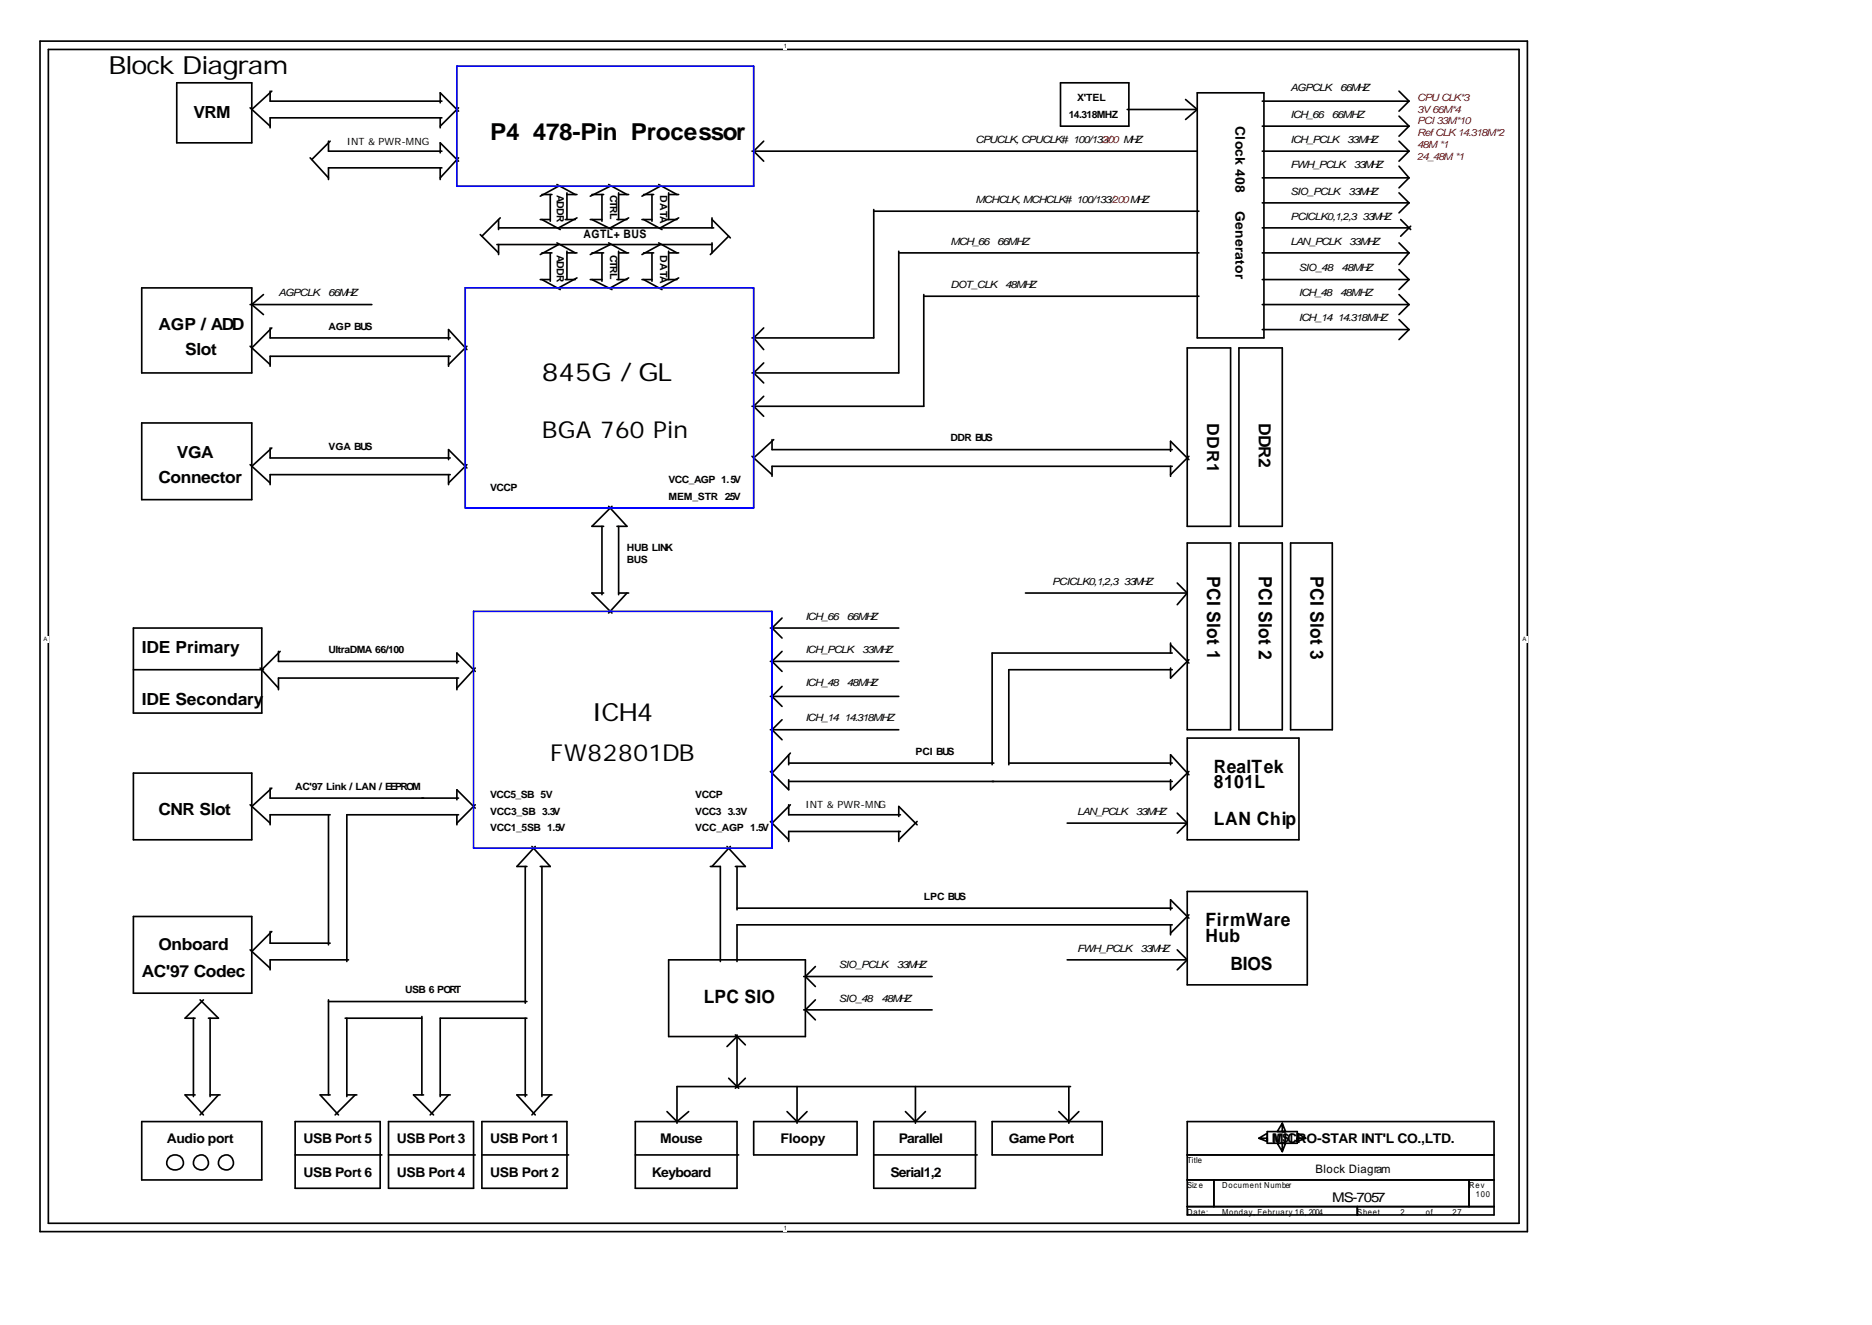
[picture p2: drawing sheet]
<svg xmlns="http://www.w3.org/2000/svg" width="297mm" height="210mm" viewBox="0 0 297 210" stroke-linecap="round" stroke-linejoin="round" font-family="sans-serif">
<path d="M6.3 6.5h236.1v188.9h-236.1zM7.7 7.8h233.3v186.3h-233.3z" fill="none" stroke="#000" stroke-width=".26"/>
<g fill="#fff">
<path d="M124.4 6.8h.5v1h-.5z"/>
<path d="M124.4 194.4h.5v1h-.5z"/>
<path d="M6.9 101h.8v1h-.8z"/>
<path d="M241.6 101h.8v1h-.8z"/>
</g>
<g fill="none" stroke="#000" stroke-width=".26">
<path d="M28 13.1h12v9.6h-12zM39.7 17.1l3.2 2.9M42.9 14.5v1.6h27.2M43.1 14.5l-3.1 2.9M69.8 16.3v-1.6l3 2.9M69.8 18.7v1.6M70.1 18.7h-27.2v1.6M72.8 17.1l-3 2.9M168.3 13.1h10.8v6.9h-10.8zM178.9 17.4h11.1M188.1 15.8l1.9 1.6M190 17.4l-1.9 1.6"/>
<path d="M190 14.7h10.6v38.9h-10.6zM200.3 16.1h23.3M222 18.4l1.6 1.6M222 14.5l1.6 1.6M223.6 16.1l-1.6 1.5M49.2 25l2.9 3.2M52.1 22.4v1.6h18M52.4 22.4l-2.9 2.9M69.8 24.3v-1.6l3 2.9M69.8 26.6v1.9M70.1 26.6h-18v1.9M72.8 25l-3 3.2"/>
<path d="M76.2 37.2l2.9 2.9M78.8 38.8h34.2M79.1 36.2h34.1M79.1 34.8v1.6M79.1 38.8v1.6M79.4 34.6l-2.9 2.9M85.7 34.8h1.6M86 30.9h1.6M86 34.8l2.9 1.6M87.3 30.9v4.2M88.4 38.5l2.9 1.6M88.4 29.3l2.9 1.6"/>
<path d="M88.6 29.5l-2.9 1.6M88.6 38.8l-2.9 1.6M89.7 34.8h1.6M90 30.9h1.5M90 30.6v4.2M90 39.9v4.5M91.5 34.6l-2.9 1.6M93.7 34.8h1.8M93.9 30.9h1.9M93.9 34.8l3.2 1.6M95.5 30.9v4.2M96.6 38.5l2.9 1.6"/>
<path d="M96.6 29.3l2.9 1.6M96.8 29.5l-3.1 1.6M96.8 38.8l-3.1 1.6M97.9 34.8h1.6M98.2 30.6v4.2M98.2 39.9v4.5M98.2 30.9h1.5M99.7 34.6l-2.9 1.6M101.9 34.8h1.6M102.1 30.9h1.6M102.1 34.8l2.9 1.6M103.5 30.9v4.2"/>
<path d="M104.5 29.3l2.9 1.6M104.5 38.5l2.9 1.6M104.8 38.8l-2.9 1.6M104.8 29.5l-2.9 1.6M105.8 34.8h1.6M106.1 30.9h1.6M106.1 30.6v4.2M106.1 39.9v4.5M107.7 34.6l-2.9 1.6M113 34.8l2.9 2.9M113 34.6v1.6M113 38.5v1.6"/>
<path d="M115.6 37.5l-2.9 2.9M119.3 24h70.7M121.2 22.4l-1.6 1.6 1.6 1.6M138.6 33.2v20.4h-19.3M138.6 33.5h51.6M142.6 39.9v19.3h-23.3M200.3 36.2h23.3M200.3 20h23.3M200.3 24h23.3M200.3 28.2h23.3M200.3 32.2h23.3M222 22.4l1.6 1.6"/>
<path d="M222 26.4l1.6 1.8M222 30.6l1.6 1.6M222 38.5l1.6 1.6M222.2 34.8l1.6 1.6M223.6 20l-1.6 1.6M223.6 24l-1.6 1.6M223.6 28.2l-1.6 1.6M223.6 32.2l-1.6 1.6M223.8 35.9l-1.6 1.6M22.5 45.7h17.5v13.5h-17.5zM39.7 48.3h19.3M39.7 54.9l3.2 3"/>
<path d="M41.8 46.7l-1.8 1.6 1.8 1.6M42.9 52v1.6h28.5M43.1 52l-3.1 3.2M71.2 53.9v-1.6l2.9 3.2M71.2 56.5v1.6M71.4 56.5h-28.5v1.6M74.1 54.9l-2.9 3M85.7 44.4h1.6M86 40.1h1.6M86 44.4l2.9 1.5M87.3 40.1v4.5M89.7 44.4h1.6"/>
<path d="M90 40.1h1.5M91.5 44.1l-2.9 1.6M93.7 44.4h1.8M93.9 40.1h1.9M93.9 44.4l3.2 1.5M95.5 40.1v4.5M97.9 44.4h1.6M98.2 40.1h1.5M99.7 44.1l-2.9 1.6M101.9 44.4h1.6M102.1 40.1h1.6M102.1 44.4l2.9 1.5"/>
<path d="M103.5 40.1v4.5M105.8 44.4h1.6M106.1 40.1h1.6M107.7 44.1l-2.9 1.6M121.2 57.6l-1.6 1.6 1.6 1.6M121.2 52l-1.6 1.6 1.6 1.9M142.6 40.1h47.6M146.6 47h43.6M146.6 46.7v17.8h-27.3M188.4 55.2h6.9v28.3h-6.9zM196.6 55.2h6.9v28.3h-6.9zM200.3 48.3h23.3"/>
<path d="M200.3 52.3h23.3M200.3 40.1h23.3M200.3 44.4h23.3M222 46.7l1.6 1.6M222 50.7l1.6 1.6M222 42.8l1.6 1.6M223.6 48.3l-1.6 1.6M223.6 52.3l-1.6 1.6M223.6 40.1l-1.6 1.9M223.6 44.4l-1.6 1.5M22.5 67.1h17.5v12.2h-17.5zM39.7 73.7l3.2 2.9"/>
<path d="M42.9 71.1v1.6h28.5M43.1 71.1l-3.1 2.9M71.2 72.9v-1.6l2.9 3M71.2 75.3v1.6M71.4 75.3h-28.5v1.6M74.1 73.7l-2.9 2.9M119.3 72.4l3.2 2.9M121.2 62.9l-1.6 1.6 1.6 1.6M122.5 69.8v1.5h63.5M122.8 69.8l-3.2 2.9M185.7 71.6v-1.6l2.9 2.9M185.7 74v1.6"/>
<path d="M186 74h-63.5v1.6M188.6 72.4l-2.9 2.9M21.2 99.7h20.3v13.5h-20.3zM95.5 83.5v10.9M95.8 94.1h-1.9l3.2 3.2M96.6 80.3l2.9 3.2h-1.6M97.1 80.3l-3.2 3.2h1.9M98.2 94.1h1.5M98.2 83.5v10.9M99.5 94.1l-2.9 3.2M122.2 99.7h20.4M124.1 98.1l-1.6 1.6 1.6 1.5"/>
<path d="M162.7 94.1h25.7M186.8 92.5l1.6 1.6M188.4 86.2h6.9v29.6h-6.9zM188.4 94.1l-1.6 1.9M196.6 86.2h6.9v29.6h-6.9zM204.8 86.2h6.6v29.6h-6.6zM21.2 106.3h20.6M41.3 106l2.9 3.2M44.2 103.4v1.6h28.6M44.4 103.4l-2.9 2.9M72.5 105.2v-1.6l2.9 2.9M72.5 107.6v1.8"/>
<path d="M72.8 107.6h-28.6v1.8M75.4 106l-2.9 3.2M122.2 115.8h20.4M122.2 110.5h20.4M122.2 105h20.4M124.1 114.2l-1.6 1.6 1.6 1.6M124.1 108.9l-1.6 1.6 1.6 1.6M124.1 103.4l-1.6 1.6 1.6 1.5M125.1 119.8v1.6M125.4 119.5l-2.9 3.2M185.7 102v1.6M185.7 102.3l2.9 2.9"/>
<path d="M186 106.3h-25.9v15.1M186 103.6h-28.6v17.8M188.4 117.1h17.7v16.2h-17.7zM188.6 104.7l-2.9 2.9v-1.6M21.2 122.7h18.8v10.6h-18.8zM39.7 127.7l3.2 2.9M42.9 125.1v1.5h29.9M43.1 125.1l-3.1 2.9M52.1 129.3v20.6M52.4 129.3h-9.5v1.6M72.5 126.9v-1.6l2.9 2.9M72.5 129.3v1.6"/>
<path d="M72.8 129.3h-17.8v23.3M75.4 127.7l-2.9 2.9M83.3 137.5v21.7M84.4 134.3l2.9 3.2h-1.6M84.9 134.3l-2.9 3.2h1.6M86 137.5v36.5M112.7 137.5h1.6v15.1M115.4 134.3l2.9 3.2h-1.6M115.9 134.3l-2.9 3.2M116.9 137.5v6.9M122.2 122.4l2.9 2.9v-1.6M122.2 130.4l2.9 2.9"/>
<path d="M125.1 127.7v1.6h17.8M125.1 124h60.9M125.1 121.1h32.6M125.4 127.7l-2.9 2.9M142.6 129.6v-1.6l2.9 2.9M142.6 131.9v1.6M142.9 131.9h-17.8v1.6M145.5 130.4l-2.9 2.9M160.1 121.1h25.9M169.3 130.6h19.1M185.7 121.4v-1.6l2.9 3.1M186.8 129l1.6 1.6"/>
<path d="M188.4 130.6l-1.6 1.6M188.6 122.4l-2.9 2.9v-1.6M21.2 145.4h18.8v12.2h-18.8zM31.7 158.7l3 2.9h-1.6M32.3 158.7l-2.9 2.9h1.6M39.7 150.7l3.2 2.9M42.9 147.8v1.9h9.5M43.1 147.8l-3.1 3.2M52.1 158.7v15M52.1 158.9h31.5M55.3 152.3h-12.4v1.6M106.1 152.3h21.7v12.2h-21.7z"/>
<path d="M116.9 144.1h69.1M127.5 155h20.4M129.4 153.4l-1.6 1.6 1.6 1.5M129.4 158.7l-1.6 1.5 1.6 1.6M169.3 152.3h19.1M185.7 144.4v-1.6l2.9 2.9M185.7 146.8v1.5M186 146.8h-69.1v5.8M186.8 150.7l1.6 1.6M188.4 152.3l-1.6 1.6M188.4 141.5h19v14.8h-19zM188.6 145.2l-2.9 2.9"/>
<path d="M22.5 178h19v9.2h-19zM30.7 161.6v12.4M31 173.7h-1.6l2.9 3.2M33.3 161.6v12.4M33.3 173.7h1.6M34.7 173.7l-3 3.2M46.8 178h13.5v10.6h-13.5zM52.4 173.7h-1.6l2.9 3.2M54.8 161.6h12.1M55 161.6v12.4M55 173.7h1.6M56.4 173.7l-3.2 3.2"/>
<path d="M61.6 178h13.5v10.6h-13.5zM66.9 161.3v12.4M67.2 173.7h-1.6l3.2 3.2M69.8 173.7h1.6M71.2 173.7l-2.9 3.2M76.5 178h13.5v10.6h-13.5zM83.3 161.6v12.4M83.6 161.6h-13.8v12.4M83.6 173.7h-1.6l2.9 3.2M86 173.7h1.6M87.3 173.7l-2.9 3.2M100.8 178h16.1v10.6h-16.1z"/>
<path d="M105.8 176.4l1.6 1.6 1.9-1.6M115.6 171.1l1.6 1.6M116.7 164.2l1.6 1.6M116.9 164.5l-1.5 1.6M116.9 164.2v8.2M118.3 171.1l-1.6 1.6M119.6 178h16.4v5.3h-16.4zM124.9 176.4l1.6 1.6 1.6-1.6M126.5 172.4v5.8M127.5 160.2h20.4M138.6 178h16.2v10.6h-16.2zM143.7 176.4l1.6 1.6 1.5-1.6"/>
<path d="M145.3 172.4v5.8M157.4 178h17.5v5.3h-17.5zM168 176.4l1.6 1.6 1.6-1.6M169.6 172.4v5.8M169.9 172.4h-62.5v5.8M188.4 178h48.7v14.8h-48.7zM201.1 179.6h4.7v1.8h-4.7zM203.5 178.2l.5 1.4h-.5v-1.4l-.8 1.4h1.3M27 183.5a1.26 1.26 0 0 1 1.8 .1 1.26 1.26 0 0 1-.2 1.8 1.27 1.27 0 0 1-1.7 0 1.27 1.27 0 0 1-.2-1.6zM46.8 183.3h13.8M61.6 183.3h13.8M76.5 183.3h13.7"/>
<path d="M100.8 183.3h16.4M138.6 183.3h16.4M188.4 183.3h48.7M188.4 187.2h48.7M188.4 191.5h48.7M192.6 187.2v4.3M199.8 180.6l1.3 .6v-.6h-1.3l1.3-.8v1.4M204 181.4h-1.3l.8 1.3v-1.3h.5l-.5 1.3M207.2 180.6l-1.4 .6v-.6h1.4l-1.4-.8v1.4M215.4 191.5v1.3M233.1 187.2v4.3"/>
<circle cx="31.9" cy="184.5" r="1.18"/>
<circle cx="35.9" cy="184.5" r="1.18"/>
</g>
<path d="M72.5 10.5h47.1v19h-47.1zM73.8 45.7h45.8v34.9h-45.8zM75.1 97h47.4v37.6h-47.4z" fill="none" stroke="#00f" stroke-width=".26"/>
<g font-size="4">
<text x="17.2" y="11.8">Block Diagram</text>
<text x="86" y="60.5">845G / GL</text>
<text x="93.9" y="114.5">ICH4</text>
</g>
<g font-size="3.7">
<text x="77.8" y="22.1">P4 478-Pin Processor</text>
<text x="86" y="69.5">BGA 760 Pin</text>
<text x="87.3" y="120.8">FW82801DB</text>
</g>
<g font-size="2.9">
<text x="191.6" y="91.5" transform="rotate(90 191.6 91.5)">PCI Slot 1</text>
<text x="199.8" y="91.5" transform="rotate(90 199.8 91.5)">PCI Slot 2</text>
<text x="208" y="91.5" transform="rotate(90 208 91.5)">PCI Slot 3</text>
<text x="192.6" y="122.7">RealTek</text>
<text x="192.6" y="125.1">8101L</text>
<text x="192.6" y="130.9">LAN Chip</text>
<text x="191.3" y="147">FirmWare</text>
<text x="191.3" y="149.4">Hub</text>
<text x="195.3" y="153.9">BIOS</text>
<text x="111.7" y="159.2">LPC SIO</text>
</g>
<g font-size="2.6">
<text x="30.7" y="18.7">VRM</text>
<text x="25.1" y="52.3">AGP / ADD</text>
<text x="29.4" y="56.3">Slot</text>
<text x="191.6" y="67.1" transform="rotate(90 191.6 67.1)">DDR1</text>
<text x="199.8" y="67.1" transform="rotate(90 199.8 67.1)">DDR2</text>
<text x="25.1" y="76.6">Connector</text>
<text x="28" y="72.7">VGA</text>
<text x="22.5" y="103.6">IDE Primary</text>
<text x="22.5" y="111.8">IDE Secondary</text>
<text x="25.1" y="129.3">CNR Slot</text>
<text x="22.5" y="155">AC'97 Codec</text>
<text x="25.1" y="150.7">Onboard</text>
</g>
<g font-size="2.1">
<text x="196.1" y="20" transform="rotate(90 196.1 20)">Clock 408</text>
<text x="196.1" y="33.5" transform="rotate(90 196.1 33.5)">Generator</text>
<text x="26.5" y="181.4">Audio port</text>
<text x="48.2" y="181.4">USB Port 5</text>
<text x="63" y="181.4">USB Port 3</text>
<text x="77.8" y="181.4">USB Port 1</text>
<text x="104.8" y="181.4">Mouse</text>
<text x="123.8" y="181.4">Floopy</text>
<text x="142.6" y="181.4">Parallel</text>
<text x="160.1" y="181.4">Game Port</text>
<text x="201.9" y="181.4">MICRO-STAR INT'L CO.,LTD.</text>
<text x="48.2" y="186.7">USB Port 6</text>
<text x="63" y="186.7">USB Port 4</text>
<text x="77.8" y="186.7">USB Port 2</text>
<text x="103.5" y="186.7">Keyboard</text>
<text x="141.3" y="186.7">Serial1,2</text>
<text x="211.4" y="190.7">MS-7057</text>
</g>
<g font-size="1.9">
<text x="92.6" y="37.7">AGTL+ BUS</text>
<text x="201.9" y="181.2">MSI</text>
<text x="208.8" y="186.2">Block Diagram</text>
</g>
<g font-size="1.6">
<text x="170.9" y="16.1">X'TEL</text>
<text x="204.8" y="14.5">AGPCLK 66MHZ</text>
<text x="55" y="22.9">INT &amp; PWR-MNG</text>
<text x="154.8" y="22.7">CPUCLK, CPUCLK# 100/133/</text>
<text x="169.6" y="18.7">14.318MHZ</text>
<text x="204.8" y="22.7">ICH_PCLK 33MHZ</text>
<text x="204.8" y="18.7">ICH_66</text>
<text x="211.3" y="18.7">66MHZ</text>
<text x="204.8" y="26.6">FWH_PCLK 33MHZ</text>
<text x="88.4" y="30.9" transform="rotate(90 88.4 30.9)">ADDR</text>
<text x="96.8" y="30.9" transform="rotate(90 96.8 30.9)">CTRL</text>
<text x="104.8" y="30.9" transform="rotate(90 104.8 30.9)">DATA</text>
<text x="154.8" y="32.2">MCHCLK, MCHCLK# 100/133/200MHZ</text>
<text x="204.8" y="30.9">SIO_PCLK 33MHZ</text>
<text x="204.8" y="34.8">PCICLK0,1,2,3 33MHZ</text>
<text x="88.4" y="40.4" transform="rotate(90 88.4 40.4)">ADDR</text>
<text x="96.8" y="40.4" transform="rotate(90 96.8 40.4)">CTRL</text>
<text x="104.8" y="40.4" transform="rotate(90 104.8 40.4)">DATA</text>
<text x="150.8" y="38.8">MCH_66</text>
<text x="158.2" y="38.8">66MHZ</text>
<text x="204.8" y="38.8">LAN_PCLK 33MHZ</text>
<text x="44.2" y="47">AGPCLK 66MHZ</text>
<text x="150.8" y="45.7">DOT_CLK 48MHZ</text>
<text x="206.1" y="47">ICH_48</text>
<text x="206.1" y="43">SIO_48</text>
<text x="212.7" y="47">48MHZ</text>
<text x="212.9" y="43">48MHZ</text>
<text x="52.1" y="52.3">AGP BUS</text>
<text x="206.1" y="51">ICH_14 14.318MHZ</text>
<text x="52.1" y="71.3">VGA BUS</text>
<text x="150.8" y="70">DDR BUS</text>
<text x="77.8" y="78">VCCP</text>
<text x="106.1" y="76.6">VCC_AGP 1.5V</text>
<text x="106.1" y="79.3">MEM_STR 2.5V</text>
<text x="99.5" y="87.5">HUB LINK</text>
<text x="99.5" y="89.3">BUS</text>
<text x="167" y="92.8">PCICLK0,1,2,3 33MHZ</text>
<text x="127.8" y="98.3">ICH_66</text>
<text x="134.4" y="98.3">66MHZ</text>
<text x="52.1" y="103.6">UltraDMA 66/100</text>
<text x="127.8" y="103.6">ICH_PCLK 33MHZ</text>
<text x="127.8" y="108.9">ICH_48</text>
<text x="134.4" y="108.9">48MHZ</text>
<text x="127.8" y="114.5">ICH_14 14.318MHZ</text>
<text x="145.3" y="119.8">PCI BUS</text>
<text x="46.8" y="125.3">AC'97 Link / LAN / EEPROM</text>
<text x="77.8" y="129.3">VCC3_SB 3.3V</text>
<text x="77.8" y="131.9">VCC1_5SB 1.5V</text>
<text x="77.8" y="126.6">VCC5_SB 5V</text>
<text x="110.3" y="126.6">VCCP</text>
<text x="110.3" y="129.3">VCC3 3.3V</text>
<text x="110.3" y="131.9">VCC_AGP 1.5V</text>
<text x="127.8" y="128.2">INT &amp; PWR-MNG</text>
<text x="170.9" y="129.3">LAN_PCLK 33MHZ</text>
<text x="146.6" y="142.8">LPC BUS</text>
<text x="133.1" y="153.6">SIO_PCLK 33MHZ</text>
<text x="170.9" y="151">FWH_PCLK 33MHZ</text>
<text x="64.3" y="157.6">USB 6 PORT</text>
<text x="133.1" y="158.9">SIO_48</text>
<text x="139.9" y="158.9">48MHZ</text>
</g>
<g font-size="1.6" fill="#f00">
<text x="224.9" y="16.1">CPU CLK*3</text>
<text x="224.9" y="17.9">3V 66M*4</text>
<text x="174.9" y="22.7">200 MHZ</text>
<text x="224.9" y="19.8">PCI 33M*10</text>
<text x="224.9" y="21.6">Ref CLK 14.318M*2</text>
<text x="224.9" y="23.5">48M *1</text>
<text x="224.9" y="25.3">24_48M *1</text>
</g>
<g font-size="1.3">
<text x="188.4" y="184.6">Title</text>
<text x="188.4" y="188.6">Siz e</text>
<text x="193.9" y="188.6">Document Number</text>
<text x="233.1" y="188.6">Rev</text>
<text x="234.2" y="189.9">100</text>
<text x="188.4" y="192.8">Date:</text>
<text x="193.9" y="192.8">Monday, February 16, 2004</text>
<text x="215.4" y="192.8">Sheet</text>
<text x="222.3" y="192.8">2</text>
<text x="226.2" y="192.8">of</text>
<text x="230.5" y="192.8">27</text>
</g>
<g font-size=".9">
<text x="124.4" y="7.6">1</text>
<text x="6.9" y="101.8">A</text>
<text x="241.6" y="101.8">A</text>
<text x="124.4" y="195.2">1</text>
</g>
</svg>
